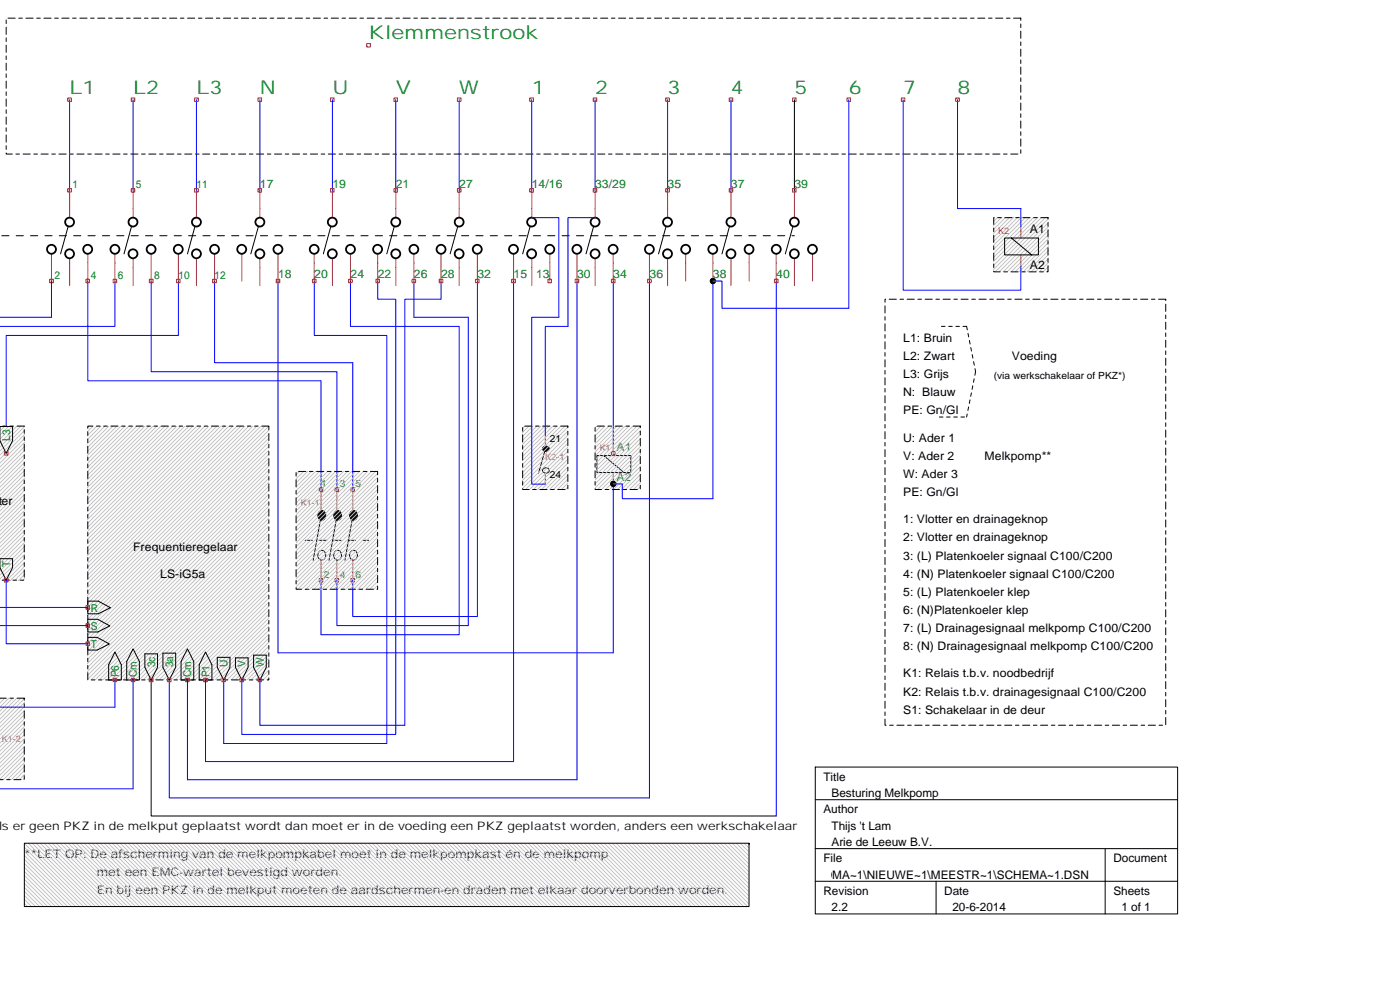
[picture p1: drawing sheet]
<svg xmlns="http://www.w3.org/2000/svg" width="210mm" height="148mm" viewBox="0 0 210 148" stroke-linecap="round" stroke-linejoin="round" font-family="sans-serif">
<g fill="none" stroke="#000" stroke-width=".15">
<path d="M10.2 33.9l-1.1 4.1M19.7 33.9l-1.1 4.1M29.2 33.9l-1.1 4.1M38.8 33.9l-1.2 4.1M79.5 33.9l-1.1 4.1M89 33.9l-1.1 4.1M99.9 33.9l-1.2 4.1M109.4 33.9l-1.2 4.1M48.1 77.4l-1.1 6.5M50.5 77.4l-1.2 6.5M52.9 77.4l-1.2 6.5M89.5 68.3h5.1v2.5h-5.1z"/>
<path d="M90.5 68.3l3.1 2.5M94.6 68.3h.1M47.8 82.7a.67 .67 0 0 1 1 .1 .67 .67 0 0 1-.1 .9 .58 .58 0 0 1-.7 .1 .58 .58 0 0 1-.3-.6zM50.2 82.7a.67 .67 0 0 1 .9 .1 .67 .67 0 0 1-.1 .9 .58 .58 0 0 1-.7 .1 .58 .58 0 0 1-.3-.6zM52.6 82.7a.67 .67 0 0 1 .9 .1 .67 .67 0 0 1-.1 .9 .58 .58 0 0 1-.7 .1 .58 .58 0 0 1-.3-.6z"/>
</g>
<g fill="none" stroke="#c04040" stroke-width=".15">
<path d="M7.7 38v4.1M10.4 28.5v4.1M10.4 38.7v4.1M13.2 38v4.1M17.2 38v4.1M20 38.7v4.1M20 28.5v4.1M22.7 38v4.1M26.7 38v4.1M29.5 28.5v4.1M29.5 38.7v4.1M32.2 38v4.1"/>
<path d="M36.3 38v4.1M39 28.5v4.1M39 38.7v4.1M41.7 38v4.1M77 38v4.1M79.7 28.5v4.1M79.7 38.7v4.1M82.4 38v4.1M86.5 38v4.1M89.2 38.7v4.1M89.2 28.5v4.1M91.9 38v4.1"/>
<path d="M97.4 38v4.1M100.1 28.5v4.1M100.1 38.7v4.1M102.8 38v4.1M106.9 38v4.1M109.6 28.5v4.1M109.6 38.7v4.1M112.3 38v4.1M48.1 73.5v3M50.5 73.5v3M52.9 73.5v3M91.9 66.6v1.7"/>
<path d="M91.9 70.8v1.7M48.1 83.9v3M50.5 83.9v3M52.9 83.9v3"/>
</g>
<g fill="#000" stroke="#000" stroke-width=".15">
<path d="M47.8 76.7a.67 .67 0 0 1 1 .1 .67 .67 0 0 1-.1 .9 .58 .58 0 0 1-.7 .2 .58 .58 0 0 1-.3-.7z" fill-rule="evenodd"/>
<path d="M50.2 76.7a.67 .67 0 0 1 .9 .1 .67 .67 0 0 1-.1 .9 .58 .58 0 0 1-.7 .2 .58 .58 0 0 1-.3-.7z" fill-rule="evenodd"/>
<path d="M52.6 76.7a.67 .67 0 0 1 .9 .1 .67 .67 0 0 1-.1 .9 .58 .58 0 0 1-.7 .2 .58 .58 0 0 1-.3-.7z" fill-rule="evenodd"/>
</g>
<path d="M45.8 80.9h9.5" fill="none" stroke="#000" stroke-width=".15" stroke-dasharray="1.1 1.1"/>
<g fill="none" stroke="#000" stroke-width=".27">
<circle cx="7.7" cy="37.3" r=".67"/>
<circle cx="10.4" cy="38" r=".67"/>
<circle cx="10.4" cy="33.3" r=".67"/>
<circle cx="13.1" cy="37.3" r=".67"/>
<circle cx="17.2" cy="37.3" r=".67"/>
<circle cx="19.9" cy="38" r=".67"/>
<circle cx="19.9" cy="33.3" r=".67"/>
<circle cx="22.7" cy="37.3" r=".67"/>
<circle cx="26.7" cy="37.3" r=".67"/>
<circle cx="29.5" cy="38" r=".67"/>
<circle cx="29.5" cy="33.3" r=".67"/>
<circle cx="32.2" cy="37.3" r=".67"/>
<circle cx="36.2" cy="37.3" r=".67"/>
<circle cx="39" cy="38" r=".67"/>
<circle cx="39" cy="33.3" r=".67"/>
<circle cx="41.7" cy="37.3" r=".67"/>
<circle cx="77" cy="37.3" r=".67"/>
<circle cx="79.7" cy="38" r=".67"/>
<circle cx="79.7" cy="33.3" r=".67"/>
<circle cx="82.4" cy="37.3" r=".67"/>
<circle cx="86.5" cy="37.3" r=".67"/>
<circle cx="89.2" cy="38" r=".67"/>
<circle cx="89.2" cy="33.3" r=".67"/>
<circle cx="91.9" cy="37.3" r=".67"/>
<circle cx="97.4" cy="37.3" r=".67"/>
<circle cx="100.1" cy="38" r=".67"/>
<circle cx="100.1" cy="33.3" r=".67"/>
<circle cx="102.8" cy="37.3" r=".67"/>
<circle cx="106.9" cy="37.3" r=".67"/>
<circle cx="109.6" cy="38" r=".67"/>
<circle cx="109.6" cy="33.3" r=".67"/>
<circle cx="112.3" cy="37.3" r=".67"/>
</g>
<path d="M10.4 14.9v13.6M20 14.9v13.6M29.5 14.9v13.6M39 14.9v13.6M79.7 14.9v13.6M89.2 14.9v13.6M100.1 14.9v13.6M109.6 14.9v13.6" fill="none" stroke="#00f" stroke-width=".15"/>
<path d="M10.2 14.7h.5v.5h-.5zM19.7 14.7h.5v.5h-.5zM29.2 14.7h.5v.5h-.5zM38.7 14.7h.5v.5h-.5zM79.4 14.7h.6v.5h-.6zM89 14.7h.5v.5h-.5zM99.8 14.7h.6v.5h-.6zM109.3 14.7h.6v.5h-.6zM118.8 14.7h.6v.5h-.6zM127 14.7h.5v.5h-.5z" fill="none" stroke="#f00" stroke-width=".15"/>
<g fill="#c0c0c0" stroke="#000" stroke-width=".15" stroke-dasharray="1.1 .5 .5 .5 .5 .5">
<path d="M-.1 63.8h3.7v23.1h-3.7z" fill-rule="evenodd"/>
<path d="M13.2 63.8h27.1v38.1h-27.1z" fill-rule="evenodd"/>
</g>
<g fill="none" stroke="#00f" stroke-width=".15">
<path d="M49.8 14.9v13.6M59.3 14.9v13.6M68.9 14.9v13.6M127.3 14.9v31.3M0 47.5h7.7M13.2 42.1v14.9h34.9v16.5M17.2 42.1v6.8h-17.3M22.7 42.1v13.6h27.8v17.8M26.7 42.1v8.2h-25.8v13.5M32.2 42.1v12.2h20.7v19.2M41.7 42.1v55.7h50.2v-25.3M47.1 42.1v8.2h10.9v61.1h-24.5v-9.5"/>
<path d="M52.5 42.1v6.8h16.4v46.2h-20.8v-8.2M56.6 42.1v2.7h2.7v65.2h-23v-8.1M62.1 42.1v5.4h8.1v46.2h-19.7v-6.8M66.1 42.1v2.7h-5.4v63.9h-21.7v-6.8M71.6 42.1v50.3h-18.7v-5.5M77 42.1v72h-46.2v-12.2M86.5 42.1v74.7h-58.4v-14.9M91.9 42.1v24.5M97.4 42.1v77.4h-72v-17.6M106.9 42.1v32.6M-.1 93.7h13.3M-.1 91h13.3"/>
<path d="M.9 86.9v9.5h12.3M17.2 101.9v4M20 101.9v16.3"/>
</g>
<path d="M47.1 38v4.1M49.8 28.5v4.1M49.8 38.7v4.1M52.5 38v4.1M56.6 38v4.1M59.3 28.5v4.1M59.3 38.7v4.1M62.1 38v4.1M66.1 38v4.1M68.9 28.5v4.1M68.9 38.7v4.1M71.6 38v4.1" fill="none" stroke="#c04040" stroke-width=".15"/>
<g fill="none" stroke="#000" stroke-width=".15">
<path d="M49.6 33.9l-1.1 4.1M59.1 33.9l-1.1 4.1M68.6 33.9l-1.1 4.1M0 63.9h1.9v2.1l-1 1.9-.9-1.9zM0 83.7h1.9v1.3l-1 1.9-.9-1.9zM13.2 95.5h1.4l1.8 1-1.8 .9h-1.4zM13.2 92.8h1.5l1.8 1-1.8 .9h-1.5zM13.2 90.1h1.5l1.9 .9-1.9 1h-1.5zM17.2 97.7l1 1.9v2.3h-1.9v-2.3zM20 97.2l.9 1.9v2.8h-1.9v-2.8zM21.7 98h1.9v2l-.9 1.9-1-1.9zM24.4 97.9h1.9v2.1l-.9 1.9-1-1.9z"/>
<path d="M28.1 97.2l.9 1.9v2.8h-1.9v-2.8zM30.8 97.7l1 1.9v2.3h-1.9v-2.3zM32.6 98.5h1.9v1.5l-1 1.9-.9-1.9zM35.3 98.6h1.9v1.4l-.9 1.9-1-1.9zM38 98.2h1.9v1.8l-.9 1.9-1-1.9zM22.7 101.9v20.3h93.7"/>
</g>
<g fill="none" stroke="#000" stroke-width=".27">
<circle cx="47.1" cy="37.3" r=".67"/>
<circle cx="49.8" cy="38" r=".67"/>
<circle cx="49.8" cy="33.3" r=".67"/>
<circle cx="52.5" cy="37.3" r=".67"/>
<circle cx="56.6" cy="37.3" r=".67"/>
<circle cx="59.3" cy="38" r=".67"/>
<circle cx="59.3" cy="33.3" r=".67"/>
<circle cx="62" cy="37.3" r=".67"/>
<circle cx="66.1" cy="37.3" r=".67"/>
<circle cx="68.8" cy="38" r=".67"/>
<circle cx="68.8" cy="33.3" r=".67"/>
<circle cx="71.6" cy="37.3" r=".67"/>
</g>
<g fill="none" stroke="#f00" stroke-width=".15">
<path d="M49.6 14.7h.5v.5h-.5zM55 6.5h.5v.5h-.5zM59.1 14.7h.5v.5h-.5zM68.6 14.7h.5v.5h-.5zM10.2 28.3h.5v.5h-.5zM19.7 28.3h.5v.5h-.5zM29.2 28.3h.5v.5h-.5zM7.4 41.8h.6v.6h-.6zM12.9 41.8h.5v.6h-.5zM17 41.8h.5v.6h-.5zM22.4 41.8h.5v.6h-.5zM26.5 41.8h.5v.6h-.5z"/>
<path d="M31.9 41.8h.5v.6h-.5zM.7 67.6h.5v.6h-.5zM47.9 73.1h.5v.5h-.5zM50.2 73.1h.6v.5h-.6zM52.6 73.1h.5v.5h-.5zM91.7 72.2h.5v.6h-.5zM91.7 67.6h.5v.6h-.5zM.7 86.7h.5v.5h-.5zM12.9 90.7h.5v.6h-.5zM12.9 93.5h.5v.5h-.5zM12.9 96.2h.5v.5h-.5zM47.9 86.7h.5v.5h-.5z"/>
<path d="M50.2 86.7h.6v.5h-.6zM52.6 86.7h.5v.5h-.5zM17 101.6h.5v.5h-.5zM19.7 101.6h.5v.5h-.5zM22.4 101.6h.5v.5h-.5zM25.1 101.6h.5v.5h-.5zM27.8 101.6h.6v.5h-.6zM30.5 101.6h.6v.5h-.6zM33.3 101.6h.5v.5h-.5zM36 101.6h.5v.5h-.5zM38.7 101.6h.5v.5h-.5z"/>
</g>
<path d="M144.9 48.9h-4.1M144.9 48.9l1.4 6.8M146.3 55.7l-1.4 6.8M140.8 62.5h4.1" fill="none" stroke="#000" stroke-width=".15" stroke-dasharray=".5 .5"/>
<path d="M.9 2.7h152.1v20.4h-152.1zM132.7 44.8h42.1v63.9h-42.1z" fill="none" stroke="#000" stroke-width=".15" stroke-dasharray="1.1 .5 .5 .5"/>
<g fill="#c0c0c0" stroke="#000" stroke-width=".15" stroke-dasharray="1.1 .5 .5 .5">
<path d="M44.4 70.6h12.2v17.7h-12.2z" fill-rule="evenodd"/>
<path d="M89.2 63.8h6.8v9.5h-6.8z" fill-rule="evenodd"/>
<path d="M-.1 104.6h3.7v12.2h-3.7z" fill-rule="evenodd"/>
<path d="M149 32.6h8.1v8.1h-8.1z" fill-rule="evenodd"/>
</g>
<path d="M153.1 34v1.7M153.1 38.2v1.7M81.8 65.2v1.6M81.8 70.9v1.6" fill="none" stroke="#c04040" stroke-width=".15"/>
<path d="M150.6 35.7h5.1v2.5h-5.1zM151.6 35.7l3.1 2.5M155.7 35.7h.1M81.4 70.3a.49 .49 0 0 1 .6-.2 .49 .49 0 0 1 .3 .6 .49 .49 0 0 1-.6 .2 .49 .49 0 0 1-.3-.6zM81.8 67.3l-1.1 3.6" fill="none" stroke="#000" stroke-width=".15"/>
<path d="M135.4 14.9v28.6h17.7v-3.6M143.6 14.9v16.3h9.5v2.8" fill="none" stroke="#00f" stroke-width=".15"/>
<path d="M135.1 14.7h.6v.5h-.6zM143.3 14.7h.5v.5h-.5z" fill="none" stroke="#f00" stroke-width=".15"/>
<path d="M81.4 67a.49 .49 0 0 1 .6-.2 .49 .49 0 0 1 .3 .6 .49 .49 0 0 1-.6 .2 .49 .49 0 0 1-.3-.6z" fill-rule="evenodd" fill="#000" stroke="#000" stroke-width=".15"/>
<path d="M78.4 63.8h6.7v9.5h-6.7z" fill-rule="evenodd" fill="#c0c0c0" stroke="#000" stroke-width=".15" stroke-dasharray="1.1 .5 .5 .5"/>
<path d="M79.7 32.6h4.1v14.9h-4.1v25h2.1M89.2 32.6h-4v16.3h-3.4v16.3M7.7 42.1v5.4M-.1 118.2h20.1M-.1 105.9h17.3" fill="none" stroke="#00f" stroke-width=".15"/>
<path d="M3.7 126.3v9.5h108.6v-9.5z" fill-rule="evenodd" fill="#c0c0c0" stroke="#000" stroke-width=".15"/>
<g fill="none" stroke="#f00" stroke-width=".15">
<path d="M38.7 28.3h.5v.5h-.5zM49.6 28.3h.5v.5h-.5zM59.1 28.3h.5v.5h-.5zM68.6 28.3h.5v.5h-.5zM79.4 28.3h.6v.5h-.6zM89 28.3h.5v.5h-.5zM99.8 28.3h.6v.5h-.6zM109.3 28.3h.6v.5h-.6zM118.8 28.3h.6v.5h-.6zM41.4 41.8h.5v.6h-.5zM46.8 41.8h.6v.6h-.6zM52.3 41.8h.5v.6h-.5z"/>
<path d="M56.4 41.8h.5v.6h-.5zM61.8 41.8h.5v.6h-.5zM65.9 41.8h.5v.6h-.5zM71.3 41.8h.5v.6h-.5zM76.7 41.8h.6v.6h-.6zM82.2 41.8h.5v.6h-.5zM86.2 41.8h.6v.6h-.6zM91.7 41.8h.5v.6h-.5zM97.1 41.8h.5v.6h-.5zM106.6 41.8h.5v.6h-.5zM116.1 41.8h.6v.6h-.6z"/>
</g>
<path d="M116.4 38v4.1M119.1 28.5v4.1M119.1 38.7v4.1M121.8 38v4.1" fill="none" stroke="#c04040" stroke-width=".15"/>
<path d="M119.1 14.9v13.6M118.9 33.9l-1.2 4.1M122.2 114.9h54.4v22h-54.4zM122.2 119.8h54.4M122.2 127.1h54.4M122.2 132h54.4M140.3 132v4.9M165.7 127.1v9.8" fill="none" stroke="#000" stroke-width=".15"/>
<g fill="none" stroke="#000" stroke-width=".27">
<circle cx="116.4" cy="37.3" r=".67"/>
<circle cx="119.1" cy="38" r=".67"/>
<circle cx="119.1" cy="33.3" r=".67"/>
<circle cx="121.8" cy="37.3" r=".67"/>
</g>
<path d="M106.9 42.1h1.3v4.1h19.1M116.4 42.1v80.1M91.9 72.5h1.4v2.2h13.6" fill="none" stroke="#00f" stroke-width=".15"/>
<path d="M-.1 35.3h119.2" fill="none" stroke="#000" stroke-width=".15" stroke-dasharray="1.1 1.1"/>
<g fill="#000" stroke="#000" stroke-width=".15">
<circle cx="106.9" cy="42.1" r=".4"/>
<circle cx="91.9" cy="72.5" r=".4"/>
</g>
<g font-size="2.8" fill="#008020">
<text x="55.3" y="5.9">Klemmenstrook</text>
<text x="10.4" y="14.1">L1</text>
<text x="20" y="14.1">L2</text>
<text x="29.5" y="14.1">L3</text>
<text x="39" y="14.1">N</text>
<text x="49.8" y="14.1">U</text>
<text x="59.3" y="14.1">V</text>
<text x="68.8" y="14.1">W</text>
<text x="79.7" y="14.1">1</text>
<text x="89.2" y="14.1">2</text>
<text x="100.1" y="14.1">3</text>
<text x="109.6" y="14.1">4</text>
<text x="119.1" y="14.1">5</text>
<text x="127.3" y="14.1">6</text>
<text x="135.4" y="14.1">7</text>
<text x="143.6" y="14.1">8</text>
</g>
<g font-size="1.8" fill="#008020">
<text x="39" y="28.1">17</text>
<text x="49.8" y="28.1">19</text>
<text x="59.3" y="28.1">21</text>
<text x="68.8" y="28.1">27</text>
<text x="79.7" y="28.1">14/16</text>
<text x="89.2" y="28.1">33/29</text>
<text x="100.1" y="28.1">35</text>
<text x="109.6" y="28.1">37</text>
<text x="119.1" y="28.1">39</text>
<text x="41.7" y="41.7">18</text>
<text x="47.1" y="41.7">20</text>
<text x="52.5" y="41.7">24</text>
<text x="56.6" y="41.7">22</text>
<text x="62.1" y="41.7">26</text>
<text x="66.1" y="41.7">28</text>
<text x="71.6" y="41.7">32</text>
<text x="77" y="41.7">15</text>
<text x="80.4" y="41.7">13</text>
<text x="86.5" y="41.7">30</text>
<text x="91.9" y="41.7">34</text>
<text x="97.4" y="41.7">36</text>
<text x="106.9" y="41.7">38</text>
<text x="116.4" y="41.7">40</text>
<text x="92.5" y="67.5">A1</text>
<text x="92.5" y="72.1">A2</text>
</g>
<g font-size="1.8">
<text x="154.4" y="34.9">A1</text>
<text x="154.4" y="40.4">A2</text>
<text x="135.4" y="51.2">L1: Bruin</text>
<text x="135.4" y="54">L2: Zwart</text>
<text x="151.7" y="54">Voeding</text>
<text x="135.4" y="56.7">L3: Grijs</text>
<text x="135.4" y="59.4">N: Blauw</text>
<text x="135.4" y="62.1">PE: Gn/Gl</text>
<text x="135.4" y="66.2">U: Ader 1</text>
<text x="135.4" y="68.9">V: Ader 2</text>
<text x="135.4" y="71.6">W: Ader 3</text>
<text x="147.6" y="68.9">Melkpomp**</text>
<text x="-.7" y="75.7">lter</text>
<text x="135.4" y="74.3">PE: Gn/Gl</text>
<text x="20" y="82.5">Frequentieregelaar</text>
<text x="135.4" y="78.4">1: Vlotter en drainageknop</text>
<text x="135.4" y="81.1">2: Vlotter en drainageknop</text>
<text x="135.4" y="83.8">3: (L) Platenkoeler signaal C100/C200</text>
<text x="24" y="86.5">LS-iG5a</text>
<text x="135.4" y="86.5">4: (N) Platenkoeler signaal C100/C200</text>
<text x="135.4" y="89.3">5: (L) Platenkoeler klep</text>
<text x="135.4" y="92">6: (N)Platenkoeler klep</text>
<text x="135.4" y="94.7">7: (L) Drainagesignaal melkpomp C100/C200</text>
<text x="135.4" y="97.4">8: (N) Drainagesignaal melkpomp C100/C200</text>
<text x="135.4" y="101.5">K1: Relais t.b.v. noodbedrijf</text>
<text x="135.4" y="104.2">K2: Relais t.b.v. drainagesignaal C100/C200</text>
<text x="135.4" y="106.9">S1: Schakelaar in de deur</text>
<text x="123.5" y="117">Title</text>
<text x="124.7" y="119.4">Besturing Melkpomp</text>
<text x="-.3" y="124.4">ls er geen PKZ in de melkput geplaatst wordt dan moet er in de voeding een PKZ geplaatst worden, anders een werkschakelaar</text>
<text x="123.5" y="121.9">Author</text>
<text x="124.7" y="124.3">Thijs 't Lam</text>
<text x="3.7" y="128.5">**LET OP: De afscherming van de melkpompkabel moet in de melkpompkast én de melkpomp</text>
<text x="14.5" y="131.2">met een EMC-wartel bevestigd worden.</text>
<text x="123.4" y="131.6">OMA~1\NIEUWE~1\MEESTR~1\SCHEMA~1.DSN</text>
<text x="123.5" y="129.2">File</text>
<text x="124.7" y="126.7">Arie de Leeuw B.V.</text>
<text x="166.9" y="129.2">Document</text>
<text x="14.5" y="133.9">En bij een PKZ in de melkput moeten de aardschermen-en draden met elkaar doorverbonden worden.</text>
<text x="123.5" y="134.1">Revision</text>
<text x="124.7" y="136.5">2.2</text>
<text x="141.6" y="134.1">Date</text>
<text x="142.8" y="136.5">20-6-2014</text>
<text x="166.9" y="134.1">Sheets</text>
<text x="168.1" y="136.5">1 of 1</text>
</g>
<g font-size="1.6" fill="#008020">
<text x="10.9" y="28.2">1</text>
<text x="20.4" y="28.2">5</text>
<text x="29.5" y="28.2">11</text>
<text x="8.2" y="41.8">2</text>
<text x="13.6" y="41.8">4</text>
<text x="17.7" y="41.8">6</text>
<text x="23.1" y="41.8">8</text>
<text x="26.7" y="41.8">10</text>
<text x="32.2" y="41.8">12</text>
<text x="1.5" y="66" transform="rotate(-90 1.5 66)">L3</text>
<text x="1.5" y="85" transform="rotate(-90 1.5 85)">T</text>
<text x="13.6" y="91.6">R</text>
<text x="13.6" y="94.3">S</text>
<text x="13.6" y="97">T</text>
<text x="17.8" y="101.5" transform="rotate(-90 17.8 101.5)">P6</text>
<text x="20.5" y="101.5" transform="rotate(-90 20.5 101.5)">Cm</text>
<text x="23.2" y="100" transform="rotate(-90 23.2 100)">3c</text>
<text x="26" y="100" transform="rotate(-90 26 100)">3a</text>
<text x="28.7" y="101.5" transform="rotate(-90 28.7 101.5)">Cm</text>
<text x="31.4" y="101.5" transform="rotate(-90 31.4 101.5)">P1</text>
<text x="34.1" y="100" transform="rotate(-90 34.1 100)">U</text>
<text x="36.8" y="100" transform="rotate(-90 36.8 100)">V</text>
<text x="39.5" y="100" transform="rotate(-90 39.5 100)">W</text>
</g>
<g font-size="1.5">
<text x="149" y="56.7">(via werkschakelaar of PKZ*)</text>
<text x="82.4" y="66.2">21</text>
<text x="82.4" y="71.7">24</text>
</g>
<g font-size="1.5" fill="#008020">
<text x="48.1" y="73">1</text>
<text x="50.9" y="73">3</text>
<text x="53.3" y="73">5</text>
<text x="48.6" y="86.6">2</text>
<text x="50.9" y="86.6">4</text>
<text x="53.3" y="86.6">6</text>
</g>
<g font-size="1.3" fill="#c04040">
<text x="149.7" y="35">K2</text>
<text x="81.8" y="69">K2-1</text>
<text x="89.9" y="67.6">K1</text>
<text x="45.1" y="75.8">K1-1</text>
<text x=".3" y="111.1">K1-2</text>
</g>
</svg>
